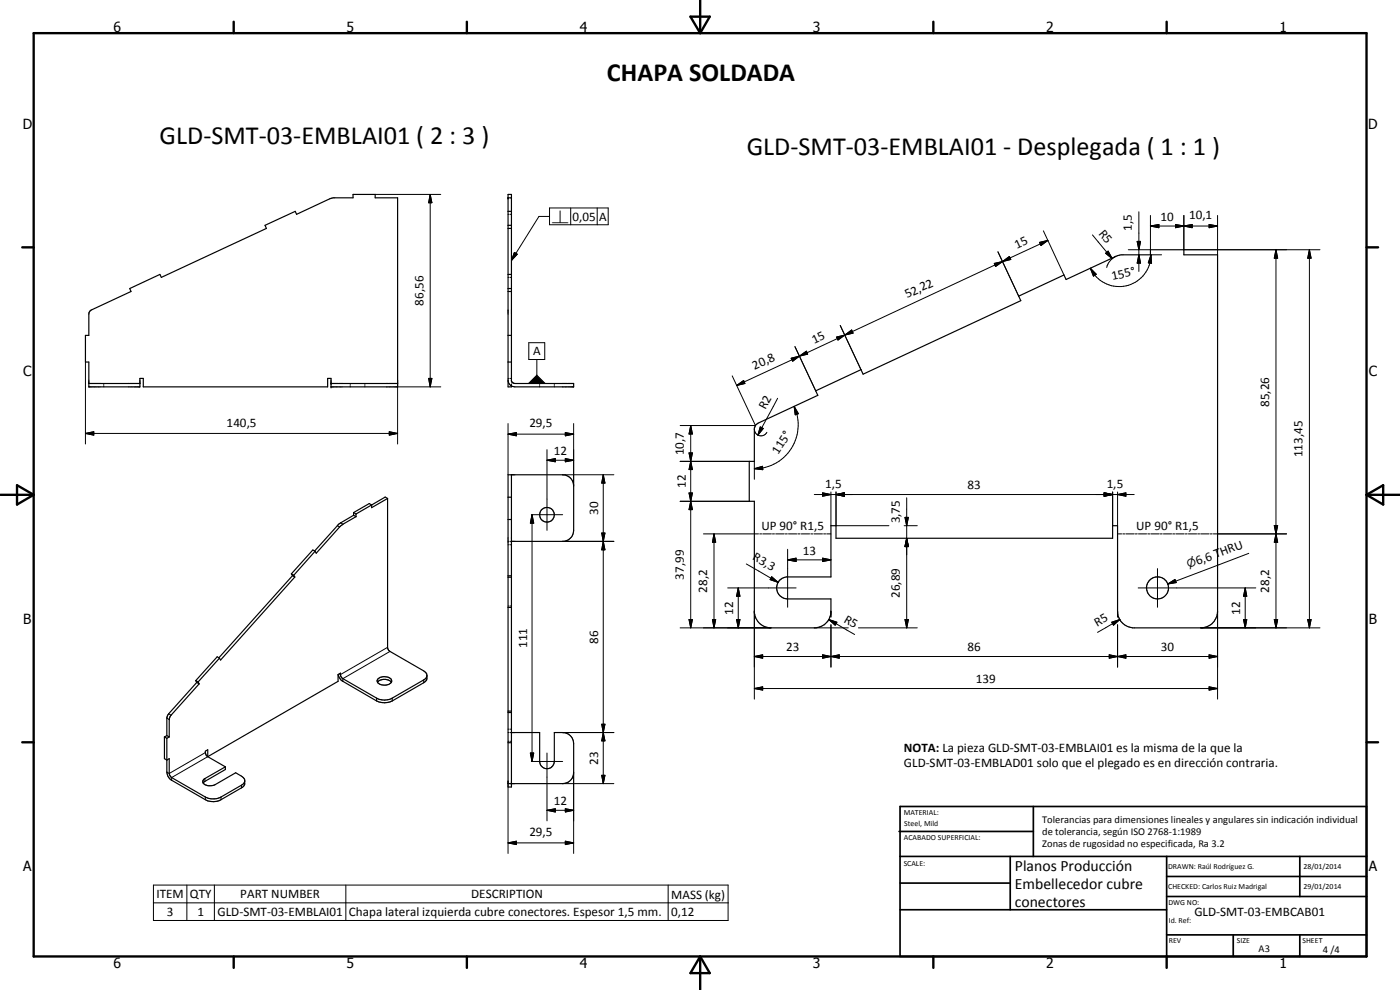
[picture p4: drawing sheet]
<svg xmlns="http://www.w3.org/2000/svg" width="420mm" height="297mm" viewBox="0 0 420 297" stroke-linecap="round" stroke-linejoin="round" font-family="sans-serif">
<g fill="none" stroke="#000" stroke-width=".35">
<path d="M152.5 58.3h1v56l.4 .6 .6 .2h17.7v1h-17.7l-1-.3v.3h-1zM152.5 59.4h1M152.5 63.4h1M152.5 67.6h1M152.5 68.5h1M27 93.3l12.3-5.8-.4-.9 9.1-4.3 .4 .9 31.6-14.7-.5-.9 9.1-4.2 .4 .9 10.6-4.9h6.3v-1.1h6.7v1.1h6.7v56.7h-20v-2.6h-1v2.6h-55.3v-2.6h-1v2.6h-15.3v-7.5h-1.1v-8h1.1v-6.4zM152.5 87.5h1M152.5 82.3h1M152.5 86.6h1M26.7 115.1h15.3M99.3 115.1h20M152.5 114l.2 1.1 .8 .7"/>
<path d="M152.5 108.6h1M152.5 100.6h1M226.8 127.6l.7-.6 17.9-8.4-.6-1.3 13.6-6.4 .6 1.4 47.4-22.1-.7-1.3 13.6-6.4 .6 1.4 15.5-7.2 1.1-.2h8.8v-1.6h10v1.6h10.1v106.9a5 5 0 0 1-4.5 5h-21a5 5 0 0 1-4.5-5v-25.7h-1.5v3.8h-83v-3.8h-1.5v15.4h-13.4a3.3 3.3 0 0 0-2.9 3.5 3.3 3.3 0 0 0 3.3 3.1h13v4.2a5 5 0 0 1-4.5 4.5h-14a5.1 5.1 0 0 1-4.5-4.5v-33.5h-1.5v-12h1.5v-10zM106.1 154.6l-4.4 2.6-7.3 8.1M106.1 153.8v.8M106.1 153.8l.7 .4M106.1 154.6l.7 .4M106.8 155l-4.6 2.9-7.3 8.1-.3-.6M106.8 154.2v.8M111.5 151.5l-4.7 2.7M111.5 151.5l-.7-.4-4.7 2.7M116.3 149.6v44.8l.7 1.1 10.2 5.8a1.7 1.7 0 0 1 .9 1.4"/>
<path d="M116.3 149.6l-4.8 2.7v-.8M116.3 149.6l-.7-.5-4.1 2.4M152.5 149.2h1M152.5 155.9h1M153.5 142.5v93.6h-1v-93.6h16.3a3.3 3.3 0 0 1 3.4 3.3v13.3a3.3 3.3 0 0 1-3 3.3h-15.7M87.4 172.2l.4 .5M87.4 172.2l.8 .4M87.8 172.7l-22.1 24.7M87.8 172.7l.7 .4M88.2 172.6l.3 .5M88.5 173.1l-22.3 24.9-.3-.5M94.6 165.4l-6.4 7.2"/>
<path d="M94.6 165.4l-.7-.4-6.5 7.2M152.5 172.8h1M152.5 173.2h1M65.9 197.5l-6.4 7.1M65.9 197.5l-.7-.4-6.5 7.1M152.5 182.2h1M58.7 204.2l.3 .6M58.7 204.2l.8 .4M59 204.8l-8.7 9.8-.2 .9v5.2M59 204.8l.8 .4M59.5 204.6l.3 .6M59.8 205.2l-8.6 9.6-.4 1.1v5.2"/>
<path d="M101.5 202.4l.3 .9 .6 .8 10.6 6.2a5.5 5.5 0 0 0 4.7 0l10-5.8a1.58 1.58 0 0 0 .4-1.8M113.3 204.7a2.85 2.85 0 0 1 4.2 0M113.4 203.8a2.79 2.79 0 0 1 4.1 .2 1.66 1.66 0 0 1-2.2 1.6 1.76 1.76 0 0 1-2.1-1.5zM128.1 202.7l-.1 .5-.5 .6-9.8 5.7a5 5 0 0 1-4.7 0l-10.1-5.9-.6-.6-.1-1-.7 .4v2l-39.2 22.6M152.5 213.8h1M152.5 213.4h1M153.5 219.8h8.5v8.7a2.2 2.2 0 0 0 2.2 2.1 2.2 2.2 0 0 0 2.2-2.1v-8.7h2.4a3.3 3.3 0 0 1 3.4 3.3v8.7a3.3 3.3 0 0 1-3.4 3.3h-16.3M49.3 221.1v6.5l.8 .4 .7-.4v4.5l.4 .9 10.4 6.1a5.2 5.2 0 0 0 4.7 0l6.5-3.7 .6-.9M49.3 221.1l.8 .4M50.1 221.5v10.1a3 3 0 0 0 1.4 2.5l10.1 5.8a5 5 0 0 0 4.7 0l6.7-3.9 .4-.7v-1.6l-.9-.8-1.8-1-6.1 3.5a2.63 2.63 0 0 1-3.7-.8l.2-.7 .4-.3 6.1-3.5M50.1 220.7l-.8 .4M50.1 220.7l.7 .4"/>
<path d="M50.8 221.1l-.7 .4M61.6 225.4l.7-.4v2l-.4-.4zM62.3 227l5.3 3.1M67.6 230.1v.8l-6.6 4M152.5 222.8h1"/>
<circle cx="164.2" cy="154.5" r="2.2"/>
<circle cx="347.4" cy="176.4" r="3.3"/>
</g>
<g fill="none" stroke="#000" stroke-width=".3">
<path d="M112.6 58.3h19.7M129.1 58.3l.5 2.5h-1zM129.1 58.3v57.8M152.5 64.3h.3M153.2 64.3h.3M154.4 75.7l.8 .6-1.7 1.8zM164.9 64.9h-3.2l-8.2 13.2M164.9 62.4h17.6v5h-17.6zM171.3 62.4v5M179.2 62.4v5M298.4 79l2.5-.5-2.1 1.5zM299.5 75.6l6.2 13.3"/>
<path d="M300.9 78.5l2-1.5 .4 .9zM300.9 78.5l-47.4 22M312 72.7l2.5-.6-2.1 1.6zM313.1 69.3l6.2 13.2M314.5 72.1l-13.6 6.4M327.9 70.5l5.9 7.1M331.8 76l.8-.6 1.2 2.2zM334.9 76.9a5 5 0 0 0-2.8 3.4M341.3 72.4h1l-.5 2.5zM341.8 76.5l.5 2.5h-1zM341.8 63.5v17.9M345.3 67.8l2.5-.4v.9z"/>
<path d="M345.3 76.5h3.3M345.3 67.8h20.1M345.3 64.6v10.3h-6.7M345.4 76.5l.2 2.5-1-.1zM345.4 76.5a9.3 9.3 0 0 1-1.9 5.7 9.5 9.5 0 0 1-14.9 .4l-1.4-2.1M352.8 67.4l2.5 .4-2.5 .5zM355.3 67.8l2.5-.4v.9zM355.3 64.6v10.3h40.8M362.9 67.4l2.5 .4-2.5 .5zM365.4 64.6v11.9M382.9 74.9l.5 2.6h-1zM382.9 74.9v113.5"/>
<path d="M393 74.9l.5 2.6h-1zM393 74.9v113.5M152.5 83.2h.3M153.2 83.2h.3M252.2 97.7l6.2 13.2M327.2 80.5l1.8 1.8-.8 .5zM25.6 108.6v24.6M31.1 115.1v.3M31.1 115.7v.4M105.1 115.1v.3M105.1 115.7v.4M109.5 115.1v.3"/>
<path d="M109.5 115.7v.4M119.3 116.1h13M119.3 114v19.2M128.6 113.5h1l-.5 2.6zM152.5 113.5h.3M153.2 113.5h.3M153.5 114v.6M153.5 115.2v.6M158.6 115.1l2.5-2.5 2.5 2.5zM158.7 102.8h4.8v5.1h-4.8zM161.1 107.9v4.7M162 115.1v.3"/>
<path d="M162 115.7v.4M166.4 115.1v.3M166.4 115.7v.4M219.7 112.8l7 14.9h-22.6M221.1 115.7l2.1-1.5 .4 .9zM233.4 119.5l-5 9.3M237.4 107.5l2.5-.7-2 1.6zM238.6 104l6.2 13.3M239.9 106.8l2.1-1.4 .4 .9zM239.9 106.8l-18.8 8.9M251.1 101.1l2.4-.6-2 1.5zM253.5 100.5l2.1-1.5 .4 .9z"/>
<path d="M253.5 100.5l-13.6 6.3M25.6 130l2.5-.5v1.1zM25.6 130h93.7M116.8 129.5l2.5 .5-2.5 .6zM152.5 130.3l2.5-.5v1zM152.5 127.1v15.4M152.5 130.3h19.7M164.2 138.1l2.5-.5v1zM164.2 134.9v24.2M164.2 138.1h8M169.7 137.6l2.5 .5-2.5 .5zM169.7 129.8l2.5 .5-2.5 .5z"/>
<path d="M172.2 127.1v18.7M204.1 138.4h20.8M206.8 135.9h1l-.5 2.5zM207.3 138.4l.5 2.5h-1zM207.3 127.7l.5 2.5h-1zM207.3 127.7v60.7M226.4 138.4v5.4M226.4 128.8a2 2 0 0 0 1.5 1.9 2 2 0 0 0 2.3-1M228.2 128.1l.9 .5-1.7 2zM228.4 128.8h.1M228.4 128.8l.2-.5-1.2 2.3M238.3 121.9l1.3 2.2-.9 .4z"/>
<path d="M238.3 121.9a13.4 13.4 0 0 1-.8 12.7 13 13 0 0 1-11.1 6M101.2 157.7l.7 .4M102.2 156.9l.7 .4M159.5 154.4h9.4M159.7 154.4l.5 2.6h-1zM159.7 154.4v74.1M168.8 142.5h15.4M180.6 159.9h1l-.6 2.5zM181 142.5l.6 2.4h-1zM181 142.5v92.6M204.1 150.4h20.8M206.8 147.9h1l-.5 2.5z"/>
<path d="M206.8 147.9l1 5h-1l1-5zM207.3 150.4l.5 2.5h-1zM226.4 140.6l2.4-.7 .1 1zM244.4 148.4h96M246.9 147.9l2.5 .5-2.5 .5zM249.4 147.6v10.1M250.9 148.4l2.5-.5v1zM250.9 147.6v10.1h15.9M271.3 157.7h4M271.6 155.2h1l-.5 2.5zM272.1 149.4v39M331.4 147.9l2.5 .5-2.5 .5z"/>
<path d="M333.9 147.6v10.1M335.4 148.4l2.5-.5v1zM335.4 147.6v10.1M382.4 157.7h1l-.5 2.5zM382.4 157.7l1 5h-1l1-5zM152.5 162.4h.3M152.5 163.4h.3M153.2 162.4h.3M153.2 163.4h.3M168.8 162.4h15.4M181 162.4l.6 2.6h-1zM211.1 160.2h16.6"/>
<path d="M214.3 160.2l.5 2.5h-1zM214.3 160.2v28.2M218.4 176.4h20.5M221.6 176.4l.5 2.5h-1zM221.6 176.4v12M224 169.2l9.5 5.6M228 160.2h.6M228.9 160.2h2.6M231.6 173.1l1.9 1.7-2.4-.9zM231.8 160.2h.6M232.8 160.2h2.6M235.7 160.2h.6"/>
<path d="M236.4 168l2.5-.5v1zM236.4 164.8v17.4M236.4 168h13M236.6 160.2h2.6M239.5 160.2h.6M240.4 160.2h2.6M243.3 160.2h.7M244.3 160.2h2.5M246.9 167.5l2.5 .5-2.5 .5zM247.2 160.2h.6M248.1 160.2h1.3M272.1 161.5l.5 2.5h-1z"/>
<path d="M335.4 160.2h1.2M337 160.2h.6M337.9 160.2h2.5M340.7 160.2h.6M341.6 176.4h35.3M341.7 160.2h2.4M344.5 160.2h.6M345.4 160.2h2.5M347.4 170.6v11.6M348.2 160.2h.6M349.2 160.2h2.4M350.5 175.2l2.1-1.3 .4 .9z"/>
<path d="M351.9 160.2h.7M352.9 160.2h2.5M355.7 160.2h.6M356.6 160.2h2.5M359.4 160.2h.7M360.4 160.2h2.5M363.2 160.2h.6M364.1 160.2h22M373.7 176.4l.5 2.5h-1zM373.7 176.4v12M374.8 166l-24.3 9.2M382.9 160.2l.5 2.5h-1z"/>
<path d="M116.3 194.2l-14.1 8.2-.4-.2M117 195.5l-14.1 8.1v.8M152.5 181.8h.3M153.2 181.8h.3M204.1 188.4h27.3M206.8 185.9h1l-.5 2.5zM213.8 185.9h1l-.5 2.5zM221.1 185.9h1l-.5 2.5zM226.4 197l2.5-.5v1zM226.4 197h139M226.4 183.4v26.4M244.4 188.4h10.2"/>
<path d="M246.9 196.5l2.5 .5-2.5 .5zM246.9 196.5l5 1v-1l-5 1zM248.7 185.9l2.5 .8-.6 .9zM248.7 185.9l7.8 4.5M249.4 197l2.5-.5v1zM249.4 183.4v1.7M249.4 187.5v12.7M257.6 188.4h17.7M271.6 185.9h1l-.5 2.5zM332.9 196.5l2.5 .5-2.5 .5zM332.9 196.5l5 1v-1l-5 1zM333.7 186.7l2.4-.8-1.9 1.7z"/>
<path d="M335.4 197l2.5-.5v1zM335.4 183.4v1.7M335.4 187.5v12.7M336.1 185.9l-6.7 3.8M360.4 188.4h35.7M362.9 196.5l2.5 .5-2.5 .5zM365.4 183.4v26.4M373.2 185.9h1l-.5 2.5zM382.4 185.9h1l-.5 2.5zM392.5 185.9h1l-.5 2.5zM50.1 215.5l.7 .4M50.6 214.2l.7 .4"/>
<path d="M113 209.5v.8M117.7 209.5v.8M127.2 204v.9M152.5 219.8h.3M152.5 218.8h.3M153.2 219.8h.3M153.2 218.8h.3M168.8 219.8h15.4M180.6 217.3h1l-.6 2.5zM181 219.8l.6 2.5h-1zM226.4 206.6l2.5-.5v1zM226.4 206.6h139"/>
<path d="M362.9 206.1l2.5 .5-2.5 .5zM61.5 233.6v.8M61.6 239.1v.8M61.6 225.8l-10.8 6.3-.7-.5M62.3 227l-10.8 6.3v.8M66.3 239.1v.8M72.5 235.6v.8M152.5 222.4h.3M152.5 234.4v21.7M153.2 222.4h.3M159.2 225.9h1l-.5 2.6zM159.5 228.5h9.4"/>
<path d="M164.2 225.9v20.4M168.8 235.1h15.4M172.2 231.8v24.3M180.6 232.6h1l-.6 2.5zM152.5 252.9l2.5-.5v1zM152.5 252.9h19.7M164.2 243.1l2.5-.4v.9zM164.2 243.1h8M169.7 242.7l2.5 .4-2.5 .5zM169.7 252.4l2.5 .5-2.5 .5zM46 265.6h172.5v10.6h-172.5zM46 270.9h172.5"/>
<path d="M56.1 265.6v10.6M64.3 265.6v10.6M103.8 265.6v10.6M200.5 265.6v10.6"/>
</g>
<g fill="#000">
<circle cx="152.5" cy="59.4" r=".18"/>
<circle cx="153.5" cy="59.4" r=".18"/>
<circle cx="99.3" cy="115.1" r=".18"/>
<circle cx="99.3" cy="116.1" r=".18"/>
<circle cx="153.5" cy="142.5" r=".18"/>
<circle cx="153.5" cy="162.4" r=".18"/>
<circle cx="153.5" cy="219.8" r=".18"/>
<circle cx="153.5" cy="235.1" r=".18"/>
</g>
<g fill="none" stroke="#000" stroke-width=".71">
<path d="M10.1 9.9h400v277.1h-400zM70.1 6.5v3.4M140.1 6.5v3.4M207.2 5h5.8l-2.9 4.9zM210.1 0v9.9M280.1 6.5v3.4M350.1 6.5v3.4M6.7 74.2h3.4M410.1 74.2h3.5M.1 148.5h10M5.1 145.6l5 2.9-5 2.9zM410.1 148.5h10"/>
<path d="M410.1 148.5l5-2.9v5.8zM6.7 222.7h3.4M410.1 222.7h3.5M70.1 287v3.4M140.1 287v3.4M210.1 287v10M210.1 287l2.9 5h-5.8zM280.1 287v3.4M350.1 287v3.4"/>
</g>
<g fill="none" stroke="#000" stroke-width=".51">
<path d="M269.8 249.5h40.3M270.1 242h140v45h-140zM270.1 257h140M303.2 257v16M310.1 242v15M350.1 257v30M390.1 257v12M270.1 265h33.1M270.1 273h80M350.1 269h60M350.1 263h60M350.1 280.5h60"/>
<path d="M370.1 280.5v6.5M390.1 280.5v6.5"/>
</g>
<g fill="#000">
<path d="M129.1 58.3l.5 2.5h-1zM154.4 75.7l.8 .6-1.7 1.8zM298.4 79l2.5-.5-2.1 1.5zM300.9 78.5l2-1.5 .4 .9zM312 72.7l2.5-.6-2.1 1.6zM331.8 76l.8-.6 1.2 2.2zM341.3 72.4h1l-.5 2.5zM341.8 76.5l.5 2.5h-1zM345.4 76.5l.2 2.5-1-.1zM345.3 67.8l2.5-.4v.9zM352.8 67.4l2.5 .4-2.5 .5zM355.3 67.8l2.5-.4v.9z"/>
<path d="M362.9 67.4l2.5 .4-2.5 .5zM382.9 74.9l.5 2.6h-1zM393 74.9l.5 2.6h-1zM253.5 100.5l2.1-1.5 .4 .9zM327.2 80.5l1.8 1.8-.8 .5zM128.6 113.5h1l-.5 2.6zM158.6 115.1l2.5-2.5 2.5 2.5zM221.1 115.7l2.1-1.5 .4 .9zM237.4 107.5l2.5-.7-2 1.6zM239.9 106.8l2.1-1.4 .4 .9zM251.1 101.1l2.4-.6-2 1.5zM25.6 130l2.5-.5v1.1z"/>
<path d="M116.8 129.5l2.5 .5-2.5 .6zM152.5 130.3l2.5-.5v1zM164.2 138.1l2.5-.5v1zM169.7 137.6l2.5 .5-2.5 .5zM169.7 129.8l2.5 .5-2.5 .5zM206.8 135.9h1l-.5 2.5zM207.3 127.7l.5 2.5h-1zM228.2 128.1l.9 .5-1.7 2zM226.4 140.6l2.4-.7 .1 1zM238.3 121.9l1.3 2.2-.9 .4zM159.7 154.4l.5 2.6h-1zM180.6 159.9h1l-.6 2.5z"/>
<path d="M181 142.5l.6 2.4h-1zM206.8 147.9h1l-.5 2.5zM207.3 150.4l.5 2.5h-1zM207.3 138.4l.5 2.5h-1zM246.9 147.9l2.5 .5-2.5 .5zM250.9 148.4l2.5-.5v1zM271.6 155.2h1l-.5 2.5zM331.4 147.9l2.5 .5-2.5 .5zM335.4 148.4l2.5-.5v1zM382.4 157.7h1l-.5 2.5zM181 162.4l.6 2.6h-1zM214.3 160.2l.5 2.5h-1z"/>
<path d="M221.6 176.4l.5 2.5h-1zM231.6 173.1l1.9 1.7-2.4-.9zM236.4 168l2.5-.5v1zM246.9 167.5l2.5 .5-2.5 .5zM272.1 161.5l.5 2.5h-1zM350.5 175.2l2.1-1.3 .4 .9zM373.7 176.4l.5 2.5h-1zM382.9 160.2l.5 2.5h-1zM206.8 185.9h1l-.5 2.5zM213.8 185.9h1l-.5 2.5zM221.1 185.9h1l-.5 2.5zM226.4 197l2.5-.5v1z"/>
<path d="M246.9 196.5l2.5 .5-2.5 .5zM248.7 185.9l2.5 .8-.6 .9zM249.4 197l2.5-.5v1zM271.6 185.9h1l-.5 2.5zM332.9 196.5l2.5 .5-2.5 .5zM333.7 186.7l2.4-.8-1.9 1.7zM335.4 197l2.5-.5v1zM362.9 196.5l2.5 .5-2.5 .5zM373.2 185.9h1l-.5 2.5zM382.4 185.9h1l-.5 2.5zM392.5 185.9h1l-.5 2.5zM180.6 217.3h1l-.6 2.5z"/>
<path d="M226.4 206.6l2.5-.5v1zM362.9 206.1l2.5 .5-2.5 .5zM159.2 225.9h1l-.5 2.6zM180.6 232.6h1l-.6 2.5zM181 219.8l.6 2.5h-1zM152.5 252.9l2.5-.5v1zM164.2 243.1l2.5-.4v.9zM169.7 242.7l2.5 .4-2.5 .5zM169.7 252.4l2.5 .5-2.5 .5z"/>
</g>
<g font-size="7.9">
<text x="182.1" y="24.2">CHAPA SOLDADA</text>
<text x="47.9" y="43.3">GLD-SMT-03-EMBLAI01 ( 2 : 3 )</text>
<text x="224.1" y="46.5">GLD-SMT-03-EMBLAI01 - Desplegada ( 1 : 1 )</text>
</g>
<g font-size="4.7">
<text x="304.6" y="261.2">Planos Producción</text>
<text x="304.6" y="266.6">Embellecedor cubre</text>
<text x="304.6" y="272">conectores</text>
</g>
<g font-size="4.2">
<text x="34" y="9.6">6</text>
<text x="104" y="9.6">5</text>
<text x="174" y="9.6">4</text>
<text x="244" y="9.6">3</text>
<text x="314" y="9.6">2</text>
<text x="384" y="9.6">1</text>
<text x="6.8" y="38.7">D</text>
<text x="410.6" y="38.7">D</text>
<text x="7" y="112.9">C</text>
<text x="410.8" y="112.9">C</text>
<text x="7" y="187.1">B</text>
<text x="410.8" y="187.1">B</text>
<text x="7" y="261.4">A</text>
<text x="410.8" y="261.4">A</text>
<text x="34" y="290.4">6</text>
<text x="104" y="290.4">5</text>
<text x="174" y="290.4">4</text>
<text x="244" y="290.4">3</text>
<text x="314" y="290.4">2</text>
<text x="384" y="290.4">1</text>
</g>
<g font-size="3.9">
<text x="356.9" y="65.8">10,1</text>
<text x="171.8" y="66.2">0,05</text>
<text x="179.8" y="66.2">A</text>
<text x="329.6" y="70.1" transform="rotate(50 329.6 70.1)">R5</text>
<text x="339.7" y="69.3" transform="rotate(-90 339.7 69.3)">1,5</text>
<text x="348.3" y="66.3">10</text>
<text x="305.2" y="74.8" transform="rotate(-25 305.2 74.8)">15</text>
<text x="333.8" y="84" transform="rotate(-12 333.8 84)">155°</text>
<text x="272.3" y="89.5" transform="rotate(-25 272.3 89.5)">52,22</text>
<text x="127.1" y="91.7" transform="rotate(-90 127.1 91.7)">86,56</text>
<text x="160" y="106.6">A</text>
<text x="244.3" y="103.2" transform="rotate(-25 244.3 103.2)">15</text>
<text x="226.5" y="110.9" transform="rotate(-25 226.5 110.9)">20,8</text>
<text x="229.7" y="123.1" transform="rotate(-62 229.7 123.1)">R2</text>
<text x="380.9" y="122.1" transform="rotate(-90 380.9 122.1)">85,26</text>
<text x="68" y="128">140,5</text>
<text x="158.9" y="128.2">29,5</text>
<text x="166.2" y="136.6">12</text>
<text x="205.2" y="136.6" transform="rotate(-90 205.2 136.6)">10,7</text>
<text x="233.5" y="136.4" transform="rotate(-57 233.5 136.4)">115°</text>
<text x="390.9" y="137.2" transform="rotate(-90 390.9 137.2)">113,45</text>
<text x="205.8" y="146.4" transform="rotate(-90 205.8 146.4)">12</text>
<text x="247.6" y="146.3">1,5</text>
<text x="290.4" y="146.9">83</text>
<text x="332.2" y="146.3">1,5</text>
<text x="179.5" y="154.5" transform="rotate(-90 179.5 154.5)">30</text>
<text x="228.5" y="158.9">UP 90° R1,5</text>
<text x="270.1" y="157.1" transform="rotate(-90 270.1 157.1)">3,75</text>
<text x="341" y="158.9">UP 90° R1,5</text>
<text x="225.7" y="167.8" transform="rotate(30 225.7 167.8)">R3,3</text>
<text x="240.9" y="166.4">13</text>
<text x="205.2" y="173.9" transform="rotate(-90 205.2 173.9)">37,99</text>
<text x="359.4" y="169.6" transform="rotate(-21 359.4 169.6)">6,6 THRU</text>
<text x="212.2" y="177.8" transform="rotate(-90 212.2 177.8)">28,2</text>
<text x="270.1" y="179.5" transform="rotate(-90 270.1 179.5)">26,89</text>
<text x="380.9" y="177.8" transform="rotate(-90 380.9 177.8)">28,2</text>
<text x="220" y="184.4" transform="rotate(-90 220 184.4)">12</text>
<text x="372.2" y="184.4" transform="rotate(-90 372.2 184.4)">12</text>
<text x="253" y="186.6" transform="rotate(30 253 186.6)">R5</text>
<text x="329.3" y="188" transform="rotate(-30 329.3 188)">R5</text>
<text x="158.2" y="194.4" transform="rotate(-90 158.2 194.4)">111</text>
<text x="179.5" y="193.1" transform="rotate(-90 179.5 193.1)">86</text>
<text x="235.9" y="195.4">23</text>
<text x="290.4" y="195.4">86</text>
<text x="348.4" y="195.4">30</text>
<text x="292.9" y="205">139</text>
<text x="271.3" y="225.6">NOTA: La pieza GLD-SMT-03-EMBLAI01 es la misma de la que la</text>
<text x="179.5" y="229.4" transform="rotate(-90 179.5 229.4)">23</text>
<text x="271.3" y="230.1">GLD-SMT-03-EMBLAD01 solo que el plegado es en dirección contraria.</text>
<text x="166.2" y="241.6">12</text>
<text x="158.9" y="250.8">29,5</text>
<text x="47" y="269.5">ITEM</text>
<text x="57" y="269.5">QTY</text>
<text x="72.1" y="269.5">PART NUMBER</text>
<text x="141.4" y="269.5">DESCRIPTION</text>
<text x="201.5" y="269.6">MASS (kg)</text>
<text x="50.1" y="274.8">3</text>
<text x="59.3" y="274.8">1</text>
<text x="65.3" y="274.8">GLD-SMT-03-EMBLAI01</text>
<text x="104.7" y="274.9">Chapa lateral izquierda cubre conectores. Espesor 1,5 mm.</text>
<text x="201.5" y="274.8">0,12</text>
<text x="358.5" y="275">GLD-SMT-03-EMBCAB01</text>
</g>
<g font-size="3.3">
<text x="165.5" y="66.8">b</text>
<text x="356.7" y="170.6" transform="rotate(-21 356.7 170.6)">n</text>
</g>
<g font-size="3.1">
<text x="312.7" y="246.8">Tolerancias para dimensiones lineales y angulares sin indicación individual</text>
<text x="312.7" y="250.4">de tolerancia, según ISO 2768-1:1989</text>
<text x="312.7" y="254">Zonas de rugosidad no especificada, Ra 3.2</text>
<text x="377.7" y="285.6">A3</text>
<text x="397" y="285.9">4 /4</text>
</g>
<g font-size="2.4">
<text x="271.2" y="244.4">MATERIAL:</text>
<text x="271.3" y="252">ACABADO SUPERFICIAL:</text>
<text x="271.4" y="247.9">Steel, Mild</text>
<text x="271.2" y="259.7">SCALE:</text>
<text x="350.6" y="260.8">DRAWN: Raúl Rodríguez G.</text>
<text x="391.2" y="260.6">28/01/2014</text>
<text x="350.6" y="266.9">CHECKED: Carlos Ruiz Madrigal</text>
<text x="391.2" y="266.7">29/01/2014</text>
<text x="350.6" y="271.4">DWG NO:</text>
<text x="350.8" y="276.9">Id. Ref:</text>
<text x="350.8" y="282.8">REV</text>
<text x="371.2" y="282.9">SIZE</text>
<text x="390.9" y="282.9">SHEET</text>
</g>
</svg>
